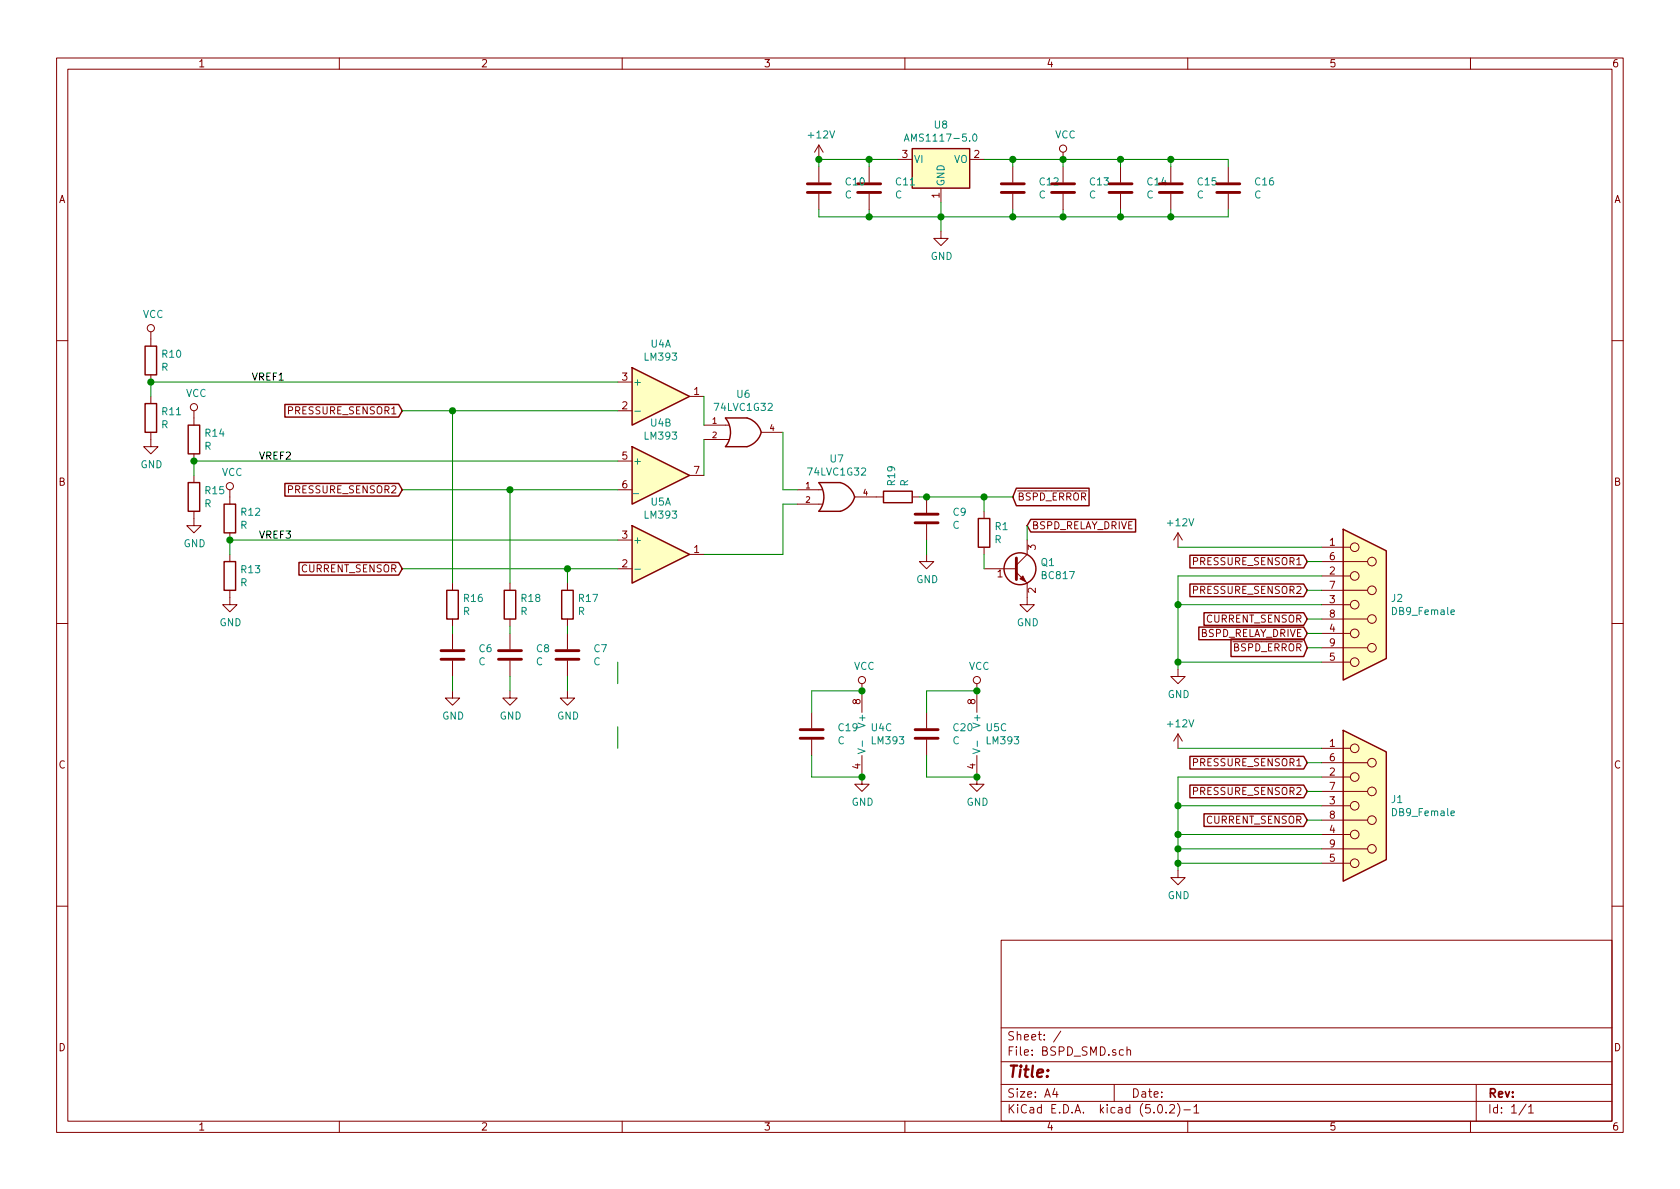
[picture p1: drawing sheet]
<svg xmlns="http://www.w3.org/2000/svg" width="297mm" height="210mm" viewBox="0 0 297 210" stroke-linecap="round" stroke-linejoin="round" font-family="sans-serif">
<g fill="none" stroke="#840000" stroke-width=".18">
<path d="M10 10.3h277v189.9h-277zM12 12.2h273v186.1h-273zM60 10.3v1.9M110 10.3v1.9M160 10.3v1.9M210 10.3v1.9M260 10.3v1.9M144.8 25.6v2.6M144.8 29.5v2.8M144.8 34.3v2.8M144.8 25.6l-.8 1.3M144.8 25.6l.7 1.3"/>
<path d="M153.7 29.5v2.8M153.7 34.3v2.8M158.7 28.2h2.6M166.4 33.3v2.5M171.4 28.2h2.6M179.1 29.5v2.8M179.1 34.3v2.8M188 26.9v1.3M188 29.5v2.8M188 34.3v2.8M198.1 29.5v2.8M198.1 34.3v2.8"/>
<path d="M207 29.5v2.8M207 34.3v2.8M217.2 29.5v2.8M217.2 34.3v2.8M26.7 58.7v2.5M166.4 40.9v1.3h1.2l-1.2 1.2-1.3-1.2h1.3M10 60.2h2M26.7 76.4v2.6h1.2l-1.2 1.3-1.3-1.3h1.3M26.7 66.3v1.3M26.7 70.1v1.3M34.3 72.6v2.6M109.2 72.6h2.6"/>
<path d="M109.2 67.6h2.6M121.9 70.1h2.6M124.5 77.7h4.4M124.5 75.2h4.4M134.6 76.4h3.8M285 60.2h2M34.3 90.4v2.6h1.3l-1.3 1.2-1.3-1.2h1.3M34.3 80.3v1.2M34.3 84.1v1.2M40.6 86.6v2.5M40.6 94.2v1.3M40.6 98v1.3"/>
<path d="M109.2 81.5h2.6M109.2 86.6h2.6M109.2 95.5h2.6M121.9 84.1h2.6M121.9 98h2.6M141 86.6h4.4M141 89.1h4.4M151.1 87.9h5.1M161.3 87.9h1.3M163.8 98v1.3h1.3l-1.3 1.3-1.2-1.3h1.2M163.8 87.9v2.8M163.8 92.7v2.8"/>
<path d="M174 90.4v1.3M174 96.8v1.2M181.6 95.5v2.5l-1.9 1.9M208.3 94.2l-.8 1.3M208.3 94.2v2.6M208.3 94.2l.7 1.3M233.7 99.3h8.1M233.7 96.8h5.1M10 110.3h2M40.6 104.4v2.5h1.3l-1.3 1.3-1.2-1.3h1.2M80 103.1v1.3M80 109.5v1.2"/>
<path d="M80 112v2.8M80 116.8v2.8M90.2 103.1v1.3M90.2 109.5v1.2M90.2 112v2.8M90.2 116.8v2.8M100.3 103.1v1.3M100.3 109.5v1.2M100.3 112v2.8M100.3 116.8v2.8M109.2 100.6h2.6M174 100.6h5.7"/>
<path d="M179.7 101.2l1.9 1.9v3.8h1.3l-1.3 1.3-1.3-1.3h1.3M208.3 118.4v1.2h1.2l-1.2 1.3-1.3-1.3h1.3M233.7 117.1h5.1M233.7 114.5h8.1M233.7 112h5.1M233.7 109.5h8.1M233.7 106.9h5.1M233.7 104.4h8.1M233.7 101.8h5.1M285 110.3h2M80 122.2v1.2h1.3l-1.3 1.3-1.3-1.3h1.3M90.2 122.2v1.2h1.2l-1.2 1.3-1.3-1.3h1.3"/>
<path d="M100.3 122.2v1.2h1.3l-1.3 1.3-1.2-1.3h1.2M143.5 126v2.8M143.5 130.8v2.8M152.4 133.6v5.1h1.3l-1.3 1.2-1.3-1.2h1.3M152.4 120.9v5.1M163.8 126v2.8M163.8 130.8v2.8M172.7 133.6v5.1h1.3l-1.3 1.2-1.3-1.2h1.3M172.7 120.9v5.1M208.3 129.8v2.5M208.3 129.8l-.8 1.3M208.3 129.8l.7 1.3"/>
<path d="M233.7 139.9h8.1M233.7 137.4h5.1M233.7 134.9h8.1M233.7 132.3h5.1M208.3 153.9v1.3h1.2l-1.2 1.3-1.3-1.3h1.3M233.7 152.6h5.1M233.7 150.1h8.1M233.7 147.6h5.1M233.7 145h8.1M233.7 142.5h5.1M10 160.2h2M177 166.3h108v32h-108z"/>
<path d="M285 160.2h2M60 198.3v1.9M110 198.3v1.9M160 198.3v1.9M177 194.8h108M177 191.8h108M177 187.8h108M177 181.8h108M186.5 192.5l-.4 1h1M186.8 193v1M187.6 182.3l-1.3 2M197 191.8v3"/>
<path d="M198.6 185.7l-.4-.1-.3 .3 .1 .6 .2 .1 .4-.1M199.3 185.7l.2-.1 .3 .1 .1 .9M199.3 185.1v1.5M204.8 195.5l.4-.2a.94 .94 0 0 1 0 1.5 .79 .79 0 0 1-.4-1.3zM206.2 196.7v.1M206.8 195.5l.2-.2h.4l.2 .2 .1 .3-.1 .2-.8 .8h.9M208.2 195.1a1.71 1.71 0 0 1 0 2.3M209.3 196.3h1.2M210 198.3v1.9M211.1 195.8l.4-.5v1.5M211.1 196.8h.9M260 198.3v1.9"/>
<path d="M261 191.8v6.5M269.8 195.2l-1.2 2M270.3 195.8l.4-.5v1.5M270.3 196.8h.8"/>
<circle cx="188" cy="26.3" r=".63"/>
<circle cx="26.7" cy="58" r=".63"/>
<circle cx="34.3" cy="72" r=".63"/>
<circle cx="40.6" cy="86" r=".63"/>
<circle cx="239.5" cy="96.8" r=".76"/>
<circle cx="242.6" cy="99.3" r=".76"/>
<circle cx="239.5" cy="106.9" r=".76"/>
<circle cx="239.5" cy="117.1" r=".76"/>
<circle cx="239.5" cy="112" r=".76"/>
<circle cx="239.5" cy="101.8" r=".76"/>
<circle cx="242.6" cy="109.5" r=".76"/>
<circle cx="242.6" cy="114.5" r=".76"/>
<circle cx="242.6" cy="104.4" r=".76"/>
<circle cx="152.4" cy="120.3" r=".63"/>
<circle cx="172.7" cy="120.3" r=".63"/>
<circle cx="239.5" cy="137.4" r=".76"/>
<circle cx="239.5" cy="132.3" r=".76"/>
<circle cx="242.6" cy="134.9" r=".76"/>
<circle cx="242.6" cy="139.9" r=".76"/>
<circle cx="239.5" cy="152.6" r=".76"/>
<circle cx="239.5" cy="147.6" r=".76"/>
<circle cx="239.5" cy="142.5" r=".76"/>
<circle cx="242.6" cy="150.1" r=".76"/>
<circle cx="242.6" cy="145" r=".76"/>
</g>
<g fill="#ffffc2" stroke="#ffffc2" stroke-width=".18">
<path d="M111.8 79l10.1 5.1-10.1 5z"/>
<path d="M111.8 93l10.1 5-10.1 5.1z"/>
<path d="M237.5 93.6l7.6 3.8v19.1l-7.6 3.8z"/>
<path d="M111.8 65l10.1 5.1-10.1 5.1z"/>
<path d="M128.3 79h3.8z"/>
<path d="M128.3 73.9h3.8z"/>
<path d="M144.8 90.4h3.8z"/>
<path d="M144.8 85.3h3.8z"/>
<path d="M161.3 26.3h10.1v7h-10.1z"/>
<path d="M237.5 129.2l7.6 3.8v19l-7.6 3.8z"/>
</g>
<g fill="none" stroke="#840000" stroke-width=".25">
<path d="M161.3 26.3h10.1v7h-10.1zM25.7 61.2h2v5.1h-2zM25.7 71.4h2v5h-2zM33.3 75.2h2v5.1h-2zM50.4 71.5h20.1l.6 1.1-.6 1.2h-20.1zM111.8 79l10.1 5.1-10.1 5zM111.8 65l10.1 5.1-10.1 5.1zM128.3 73.9a4 4 0 0 1 0 5.1M128.3 73.9h3.8a3.7 3.7 0 0 1 2.5 2.5 3.7 3.7 0 0 1-2.5 2.6h-3.8M33.3 85.3h2v5.1h-2zM39.6 89.1h2.1v5.1h-2.1zM39.6 99.3h2.1v5.1h-2.1z"/>
<path d="M50.4 85.5h20.1l.6 1.1-.6 1.1h-20.1zM52.9 99.5h17.6l.6 1.1-.6 1.1h-17.6zM111.8 93l10.1 5-10.1 5.1zM144.8 90.4a4 4 0 0 0 0-5l3.8-.1a3.7 3.7 0 0 1 2.5 2.6 3.7 3.7 0 0 1-2.5 2.5h-3.8M156.2 86.9h5.1v2h-5.1zM173 91.7h2v5.1h-2zM179.7 86.3h12.9v3.1h-12.9l-.6-1.5zM182.2 91.8h18.6v2.3h-18.6l-.6-1.1zM210.4 98.2h20.1l.6 1.1-.6 1.1h-20.1zM237.5 93.6l7.6 3.8v19.1l-7.6 3.8zM79 104.4h2v5.1h-2zM89.2 104.4h2v5.1h-2z"/>
<path d="M99.3 104.4h2v5.1h-2zM210.4 103.3h20.1l.6 1.1-.6 1.1h-20.1zM212 110.9h18.5l.6 1.1-.6 1.1h-18.5zM212.9 108.4h17.6l.6 1.1-.6 1.1h-17.6zM217.7 113h12.8l.6 1.5-.6 1.6h-12.8zM210.4 133.8h20.1l.6 1.1-.6 1.1h-20.1zM210.4 138.8h20.1l.6 1.1-.6 1.2h-20.1zM237.5 129.2l7.6 3.8v19l-7.6 3.8zM212.9 143.9h17.6l.6 1.1-.6 1.1h-17.6z"/>
<circle cx="180.3" cy="100.6" r="2.82"/>
</g>
<path d="M159.9 25l.4-1.3 .4 1.3M160 24.6h.6M172.1 23.8l.2-.1a.67 .67 0 0 1 .4 .6 .67 .67 0 0 1-.4 .7l-.3-.3v-.2zM112.2 72.7h1M112.2 100.7h1M151.7 132.4l1.3 .4-1.3 .5M152.5 131v1M172 132.4l1.3 .4-1.3 .5M172.8 131v1" fill="none" stroke="#008484" stroke-width=".18"/>
<g fill="none" stroke="#008400" stroke-width=".18">
<path d="M144.8 37.1v1.2h72.4v-1.2M153.7 28.2v1.3M153.7 37.1v1.2M158.7 28.2h-13.9v1.3M166.4 35.8v5.1M174 28.2h43.2v1.3M179.1 28.2v1.3M179.1 37.1v1.2M188 28.2v1.3M188 37.1v1.2M198.1 28.2v1.3M198.1 37.1v1.2"/>
<path d="M207 28.2v1.3M207 37.1v1.2M71.1 72.6h38.1M80 72.6v30.5M109.2 67.6h-82.5v2.5M124.5 70.1v5.1M124.5 77.7v6.4M138.4 76.4v10.2h2.6M71.1 86.6h38.1M90.2 86.6v16.5M109.2 81.5h-74.9v2.6M109.2 95.5h-68.6v2.5"/>
<path d="M141 89.1h-2.6v8.9h-13.9M162.6 87.9h16.5M163.8 95.5v2.5M174 87.9v2.5M174 98v2.6M181.6 93v2.5M208.3 96.8h25.4M231.1 99.3h2.6M71.1 100.6h38.1M80 110.7v1.3M80 119.6v2.6M90.2 110.7v1.3"/>
<path d="M90.2 119.6v2.6M100.3 100.6v2.5M100.3 110.7v1.3M100.3 119.6v2.6M109.2 117.1v3.8M208.3 117.1h25.4M208.3 106.9h25.4M231.1 104.4h2.6M231.1 109.5h2.6M231.1 114.5h2.6M231.1 112h2.6M233.7 101.8h-25.4v16.6"/>
<path d="M109.2 128.5v3.8M143.5 133.6v3.8h8.9M152.4 122.2h-8.9v3.8M163.8 133.6v3.8h8.9M172.7 122.2h-8.9v3.8M208.3 132.3h25.4M231.1 134.9h2.6M231.1 139.9h2.6M233.7 137.4h-25.4v16.5M208.3 147.6h25.4M208.3 142.5h25.4M208.3 152.6h25.4"/>
<path d="M208.3 150.1h25.4M231.1 145h2.6"/>
</g>
<g fill="none" stroke="#840000" stroke-width=".51">
<path d="M142.7 34h4.1M142.7 32.5h4.1M151.6 34h4.1M151.6 32.5h4.1M177 34h4.1M177 32.5h4.1M185.9 34h4.1M185.9 32.5h4.1M196.1 34h4.1M196.1 32.5h4.1M205 34h4M205 32.5h4"/>
<path d="M215.1 34h4.1M215.1 32.5h4.1M161.8 92.5h4.1M161.8 90.9h4.1M179.7 98.7v3.8M78 116.6h4M78 115.1h4M88.1 116.6h4.1M88.1 115.1h4.1M98.3 116.6h4.1M98.3 115.1h4.1M141.5 130.6h4"/>
<path d="M141.5 129h4M161.8 130.6h4.1M161.8 129h4.1"/>
</g>
<g fill="#008400" stroke="#008400" stroke-width=".25">
<circle cx="100.3" cy="100.6" r=".51"/>
<circle cx="90.2" cy="86.6" r=".51"/>
<circle cx="26.7" cy="67.6" r=".51"/>
<circle cx="34.3" cy="81.5" r=".51"/>
<circle cx="163.8" cy="87.9" r=".51"/>
<circle cx="40.6" cy="95.5" r=".51"/>
<circle cx="166.4" cy="38.3" r=".51"/>
<circle cx="153.7" cy="28.2" r=".51"/>
<circle cx="153.7" cy="38.3" r=".51"/>
<circle cx="179.1" cy="28.2" r=".51"/>
<circle cx="179.1" cy="38.3" r=".51"/>
<circle cx="144.8" cy="28.2" r=".51"/>
<circle cx="188" cy="28.2" r=".51"/>
<circle cx="172.7" cy="122.2" r=".51"/>
<circle cx="172.7" cy="137.4" r=".51"/>
<circle cx="152.4" cy="122.2" r=".51"/>
<circle cx="152.4" cy="137.4" r=".51"/>
<circle cx="188" cy="38.3" r=".51"/>
<circle cx="207" cy="28.2" r=".51"/>
<circle cx="207" cy="38.3" r=".51"/>
<circle cx="198.1" cy="28.2" r=".51"/>
<circle cx="198.1" cy="38.3" r=".51"/>
<circle cx="208.3" cy="117.1" r=".51"/>
<circle cx="208.3" cy="142.5" r=".51"/>
<circle cx="208.3" cy="147.6" r=".51"/>
<circle cx="208.3" cy="152.6" r=".51"/>
<circle cx="208.3" cy="106.9" r=".51"/>
<circle cx="208.3" cy="150.1" r=".51"/>
<circle cx="174" cy="87.9" r=".51"/>
<circle cx="80" cy="72.6" r=".51"/>
</g>
<path d="M180.3 102.4l.5-.6 .6 1.1z" fill="#840000" stroke="#840000" stroke-width=".18"/>
<text font-size="2.8" fill="#840000" x="178" y="190.5">Title:</text>
<g font-size="2.1" fill="#840000">
<text x="178" y="184">Sheet: /</text>
<text x="178" y="186.7">File: BSPD_SMD.sch</text>
<text x="178" y="196.9">KiCad E.D.A. kicad (5.0.2)-1</text>
<text x="178" y="194.1">Size: A4</text>
<text x="200" y="194.1">Date:</text>
<text x="263" y="194.1">Rev:</text>
<text x="263" y="196.9">Id: 1/1</text>
</g>
<g font-size="1.8" fill="#840000">
<text x="35" y="11.9">1</text>
<text x="85" y="11.9">2</text>
<text x="135" y="11.9">3</text>
<text x="185" y="11.9">4</text>
<text x="235" y="11.9">5</text>
<text x="285" y="11.9">6</text>
<text x="159.5" y="27.9">3</text>
<text x="172.2" y="27.9">2</text>
<text x="10.4" y="35.9">A</text>
<text x="166.1" y="35" transform="rotate(-90 166.1 35)">1</text>
<text x="285.4" y="35.9">A</text>
<text x="110" y="67.3">3</text>
<text x="122.7" y="69.8">1</text>
<text x="51.2" y="73.3">PRESSURE_SENSOR1</text>
<text x="110" y="72.4">2</text>
<text x="110" y="81.3">5</text>
<text x="122.7" y="83.8">7</text>
<text x="10.4" y="85.9">B</text>
<text x="51.2" y="87.2">PRESSURE_SENSOR2</text>
<text x="110" y="86.4">6</text>
<text x="179.9" y="88.5">BSPD_ERROR</text>
<text x="285.4" y="85.9">B</text>
<text x="110" y="95.2">3</text>
<text x="182.4" y="93.6">BSPD_RELAY_DRIVE</text>
<text x="53.2" y="101.2">CURRENT_SENSOR</text>
<text x="110" y="100.3">2</text>
<text x="122.7" y="97.8">1</text>
<text x="183.1" y="97.3" transform="rotate(-90 183.1 97.3)">3</text>
<text x="211.2" y="99.9">PRESSURE_SENSOR1</text>
<text x="235.1" y="96.5">1</text>
<text x="235.1" y="101.6">2</text>
<text x="235.1" y="99.1">6</text>
<text x="176.4" y="102.1">1</text>
<text x="183.1" y="104.9" transform="rotate(-90 183.1 104.9)">2</text>
<text x="211.2" y="105">PRESSURE_SENSOR2</text>
<text x="235.1" y="106.7">3</text>
<text x="235.1" y="104.1">7</text>
<text x="212.1" y="112.6">BSPD_RELAY_DRIVE</text>
<text x="213.3" y="110.1">CURRENT_SENSOR</text>
<text x="235.1" y="111.8">4</text>
<text x="235.1" y="109.2">8</text>
<text x="218.1" y="115.2">BSPD_ERROR</text>
<text x="235.1" y="116.8">5</text>
<text x="235.1" y="114.3">9</text>
<text x="152.1" y="124.6" transform="rotate(-90 152.1 124.6)">8</text>
<text x="172.5" y="124.6" transform="rotate(-90 172.5 124.6)">8</text>
<text x="10.4" y="135.9">C</text>
<text x="152.1" y="136" transform="rotate(-90 152.1 136)">4</text>
<text x="172.5" y="136" transform="rotate(-90 172.5 136)">4</text>
<text x="211.2" y="135.5">PRESSURE_SENSOR1</text>
<text x="235.1" y="132.1">1</text>
<text x="235.1" y="137.2">2</text>
<text x="235.1" y="134.6">6</text>
<text x="285.4" y="135.9">C</text>
<text x="211.2" y="140.6">PRESSURE_SENSOR2</text>
<text x="235.1" y="142.2">3</text>
<text x="235.1" y="139.7">7</text>
<text x="213.3" y="145.7">CURRENT_SENSOR</text>
<text x="235.1" y="147.3">4</text>
<text x="235.1" y="144.8">8</text>
<text x="235.1" y="149.9">9</text>
<text x="235.1" y="152.4">5</text>
<text x="10.4" y="185.9">D</text>
<text x="285.4" y="185.9">D</text>
<text x="35" y="199.9">1</text>
<text x="85" y="199.9">2</text>
<text x="135" y="199.9">3</text>
<text x="185" y="199.9">4</text>
<text x="235" y="199.9">5</text>
<text x="285" y="199.9">6</text>
</g>
<g font-size="1.8" fill="#008484">
<text x="165.3" y="22.7">U8</text>
<text x="143.1" y="24.5">+12V</text>
<text x="160.9" y="25">AMS1117-5.0</text>
<text x="161.5" y="28.8">VI</text>
<text x="168.6" y="28.8">VO</text>
<text x="186.5" y="24.5">VCC</text>
<text x="149.4" y="35.1">C</text>
<text x="149.6" y="32.8">C10</text>
<text x="158.3" y="35.1">C</text>
<text x="158.5" y="32.8">C11</text>
<text x="167" y="33" transform="rotate(-90 167 33)">GND</text>
<text x="183.7" y="35.1">C</text>
<text x="183.9" y="32.8">C12</text>
<text x="192.6" y="35.1">C</text>
<text x="192.8" y="32.8">C13</text>
<text x="202.7" y="35.1">C</text>
<text x="202.9" y="32.8">C14</text>
<text x="211.6" y="35.1">C</text>
<text x="211.8" y="32.8">C15</text>
<text x="221.8" y="35.1">C</text>
<text x="222" y="32.8">C16</text>
<text x="164.5" y="46">GND</text>
<text x="25.2" y="56.2">VCC</text>
<text x="28.5" y="65.6">R</text>
<text x="28.7" y="63.3">R10</text>
<text x="114.1" y="63.8">LM393</text>
<text x="115.1" y="61.5">U4A</text>
<text x="32.9" y="70.2">VCC</text>
<text x="111.9" y="68.2">+</text>
<text x="130.3" y="70.4">U6</text>
<text x="28.5" y="75.7">R</text>
<text x="28.7" y="73.4">R11</text>
<text x="36.3" y="77.2">R14</text>
<text x="114.1" y="77.7">LM393</text>
<text x="115.1" y="75.4">U4B</text>
<text x="126.5" y="72.7">74LVC1G32</text>
<text x="24.8" y="82.8">GND</text>
<text x="36.1" y="79.5">R</text>
<text x="111.9" y="82.2">+</text>
<text x="146.8" y="81.8">U7</text>
<text x="36.1" y="89.7">R</text>
<text x="36.3" y="87.4">R15</text>
<text x="39.2" y="84.2">VCC</text>
<text x="111.9" y="87.2">_</text>
<text x="115.1" y="89.4">U5A</text>
<text x="143.1" y="84.1">74LVC1G32</text>
<text x="158.3" y="85.8" transform="rotate(-90 158.3 85.8)">R19</text>
<text x="160.6" y="86" transform="rotate(-90 160.6 86)">R</text>
<text x="42.5" y="93.5">R</text>
<text x="42.7" y="91.2">R12</text>
<text x="114.1" y="91.7">LM393</text>
<text x="168.4" y="93.5">C</text>
<text x="168.6" y="91.2">C9</text>
<text x="176" y="93.7">R1</text>
<text x="206.6" y="93.1">+12V</text>
<text x="32.5" y="96.8">GND</text>
<text x="42.7" y="101.4">R13</text>
<text x="111.9" y="96.1">+</text>
<text x="175.8" y="96.1">R</text>
<text x="184.1" y="100.1">Q1</text>
<text x="42.5" y="103.7">R</text>
<text x="82.1" y="106.4">R16</text>
<text x="92.2" y="106.4">R18</text>
<text x="102.4" y="106.4">R17</text>
<text x="162" y="103.1">GND</text>
<text x="184.3" y="102.4">BC817</text>
<text x="246" y="106.4">J2</text>
<text x="38.8" y="110.7">GND</text>
<text x="81.9" y="108.8">R</text>
<text x="92" y="108.8">R</text>
<text x="102.2" y="108.8">R</text>
<text x="179.8" y="110.7">GND</text>
<text x="246.4" y="108.8">DB9_Female</text>
<text x="84.6" y="117.6">C</text>
<text x="84.7" y="115.3">C6</text>
<text x="94.8" y="117.6">C</text>
<text x="94.9" y="115.3">C8</text>
<text x="104.9" y="117.6">C</text>
<text x="105.1" y="115.3">C7</text>
<text x="151" y="118.5">VCC</text>
<text x="171.3" y="118.5">VCC</text>
<text x="206.5" y="123.4">GND</text>
<text x="78.2" y="127.2">GND</text>
<text x="88.3" y="127.2">GND</text>
<text x="98.5" y="127.2">GND</text>
<text x="148.1" y="131.6">C</text>
<text x="148.3" y="129.3">C19</text>
<text x="153" y="128.3" transform="rotate(-90 153 128.3)">V+</text>
<text x="154.1" y="129.3">U4C</text>
<text x="154.3" y="131.6">LM393</text>
<text x="168.4" y="131.6">C</text>
<text x="168.6" y="129.3">C20</text>
<text x="173.4" y="128.3" transform="rotate(-90 173.4 128.3)">V+</text>
<text x="174.4" y="129.3">U5C</text>
<text x="174.6" y="131.6">LM393</text>
<text x="206.6" y="128.6">+12V</text>
<text x="150.6" y="142.5">GND</text>
<text x="170.9" y="142.5">GND</text>
<text x="246" y="142">J1</text>
<text x="246.4" y="144.3">DB9_Female</text>
<text x="206.5" y="159">GND</text>
</g>
<g font-size="1.8">
<text x="44.4" y="67.3">VREF1</text>
<text x="45.7" y="81.3">VREF2</text>
<text x="45.7" y="95.2">VREF3</text>
</g>
<g font-size="1.4" fill="#840000">
<text x="126" y="74.9">1</text>
<text x="126" y="77.5">2</text>
<text x="136.1" y="76.2">4</text>
<text x="142.5" y="86.4">1</text>
<text x="142.5" y="88.9">2</text>
<text x="152.7" y="87.6">4</text>
</g>
</svg>
